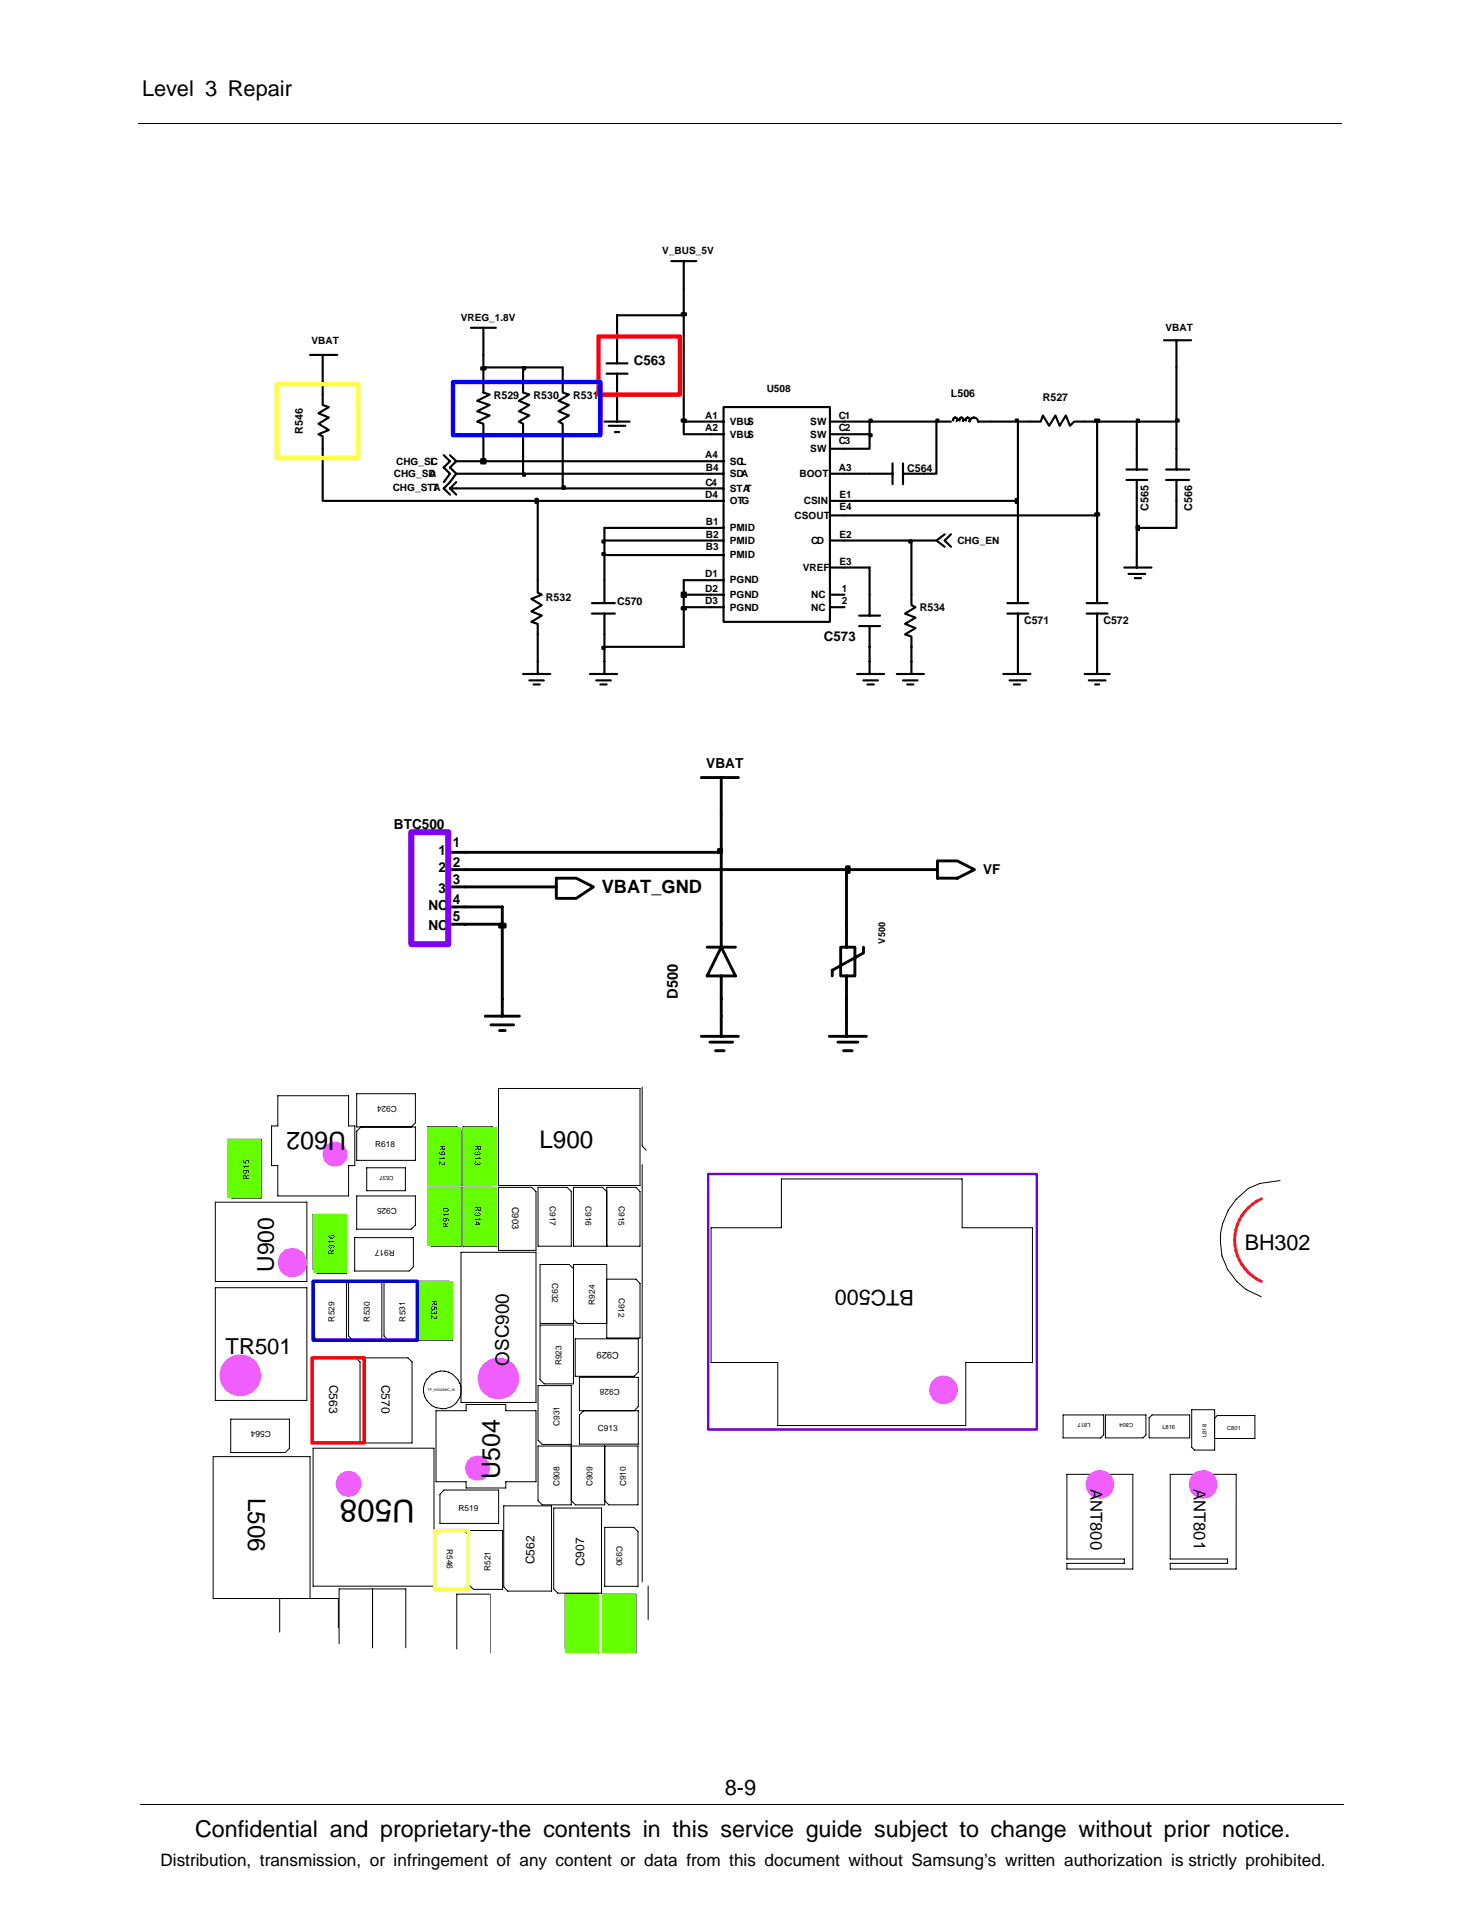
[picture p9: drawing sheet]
<svg xmlns="http://www.w3.org/2000/svg" width="216mm" height="279mm" viewBox="0 0 216 279" stroke-linecap="round" stroke-linejoin="round" font-family="sans-serif">
<path d="M20.2 18.1h175.3M20.4 263h175.3" fill="none" stroke="#000" stroke-width=".15"/>
<g fill="none" stroke="#000" stroke-width=".31">
<path d="M97.8 38.1h3.6M99.6 38.1v3.9M45.2 51.7h3.9M47 57.5v1.5l.9 .3-1.5 .9 1.5 .7-1.5 .9 1.5 .9-1.5 .6 .6 .3v1.8M47 51.7v4M68.6 47.8h3.6M70.4 55.7v1.5l.9 .3-1.8 .9 1.8 .6-1.8 .9 1.8 .7-1.8 .8 .9 .4v1.5M70.4 47.8v3.9M76.2 55.7v1.5l.9 .3-1.5 .9 1.5 .6-1.5 .9 1.5 .7-1.5 .8 .6 .4v1.5M82 55.7v1.5l.9 .3-1.5 .9 1.5 .6-1.5 .9 1.5 .7-1.5 .8 .6 .4v1.5M88.4 54.5h3M88.4 53h3"/>
<path d="M89.9 49.6v3.4M89.9 54.5v3M89.9 59.3v2.1M105.4 59.3h15.5v31.3h-15.5zM169.6 49.6h3.9M171.4 49.6v4M64.6 66.3l1 .9-1 .9 1 .9-1 1.3M65.6 66.3l.9 .9-.9 .9 .9 .9-.9 1.3-1 .9 1 .9M65.6 71.2h.9M65.6 71.2l.9 .9M66.5 70.3l-.9 .9M88.1 61.4h3.6"/>
<path d="M88.7 62.1h2.4M89.6 63h.6M103.6 61.4h1.8M103.6 63.3h1.8M103.6 73h1.8M103.6 67.2h1.8M103.6 78.8h1.8M103.6 69h1.8M103.6 71.2h1.8M103.6 76.9h1.8M120.9 75.1h2.1M120.9 61.4h2.1"/>
<path d="M120.9 63.3h2.1M120.9 73h2.1M120.9 78.8h2.1M120.9 69h2.1M120.9 65.4h2.1M126.7 69h3.3M130 67.5v3.1M131.6 69h3M131.6 67.5v3.1M136.4 61.4h2.1M137.6 77.9l-1.2 .9 1.2 .9M138.5 77.9l-.9 .9 .9 .9"/>
<path d="M138.9 61.3a.31 .31 0 0 1 .1-.4 .31 .31 0 0 1 .4 .1 .31 .31 0 0 1 0 .4M139.8 61.3a.31 .31 0 0 1 .1-.4 .31 .31 0 0 1 .4 .1 .31 .31 0 0 1 0 .4M140.7 61.3a.31 .31 0 0 1 .1-.4 .31 .31 0 0 1 .4 .1 .31 .31 0 0 1 0 .4M141.3 61.4a.6 .6 0 0 1 .6-.5 .6 .6 0 0 1 .6 .5h1.8M150.1 61.4h1.5l.3-.8 .9 1.5 1-1.5 .6 1.5 .9-1.5 .6 1.5 .6-.7h1.5M164.1 70h3M164.1 68.4h3M165.6 65.4v3M165.6 70v3M169.9 70h3.3M169.9 68.4h3.3M171.4 65.4v3"/>
<path d="M171.4 70v3M76.2 98.2h4M77.1 99.2h2.1M77.7 99.8h.9M78.3 84.6v1.8l.6 .3-1.5 .6 1.5 .9-1.5 .9 1.5 .6-1.5 .9 .9 .3v7.3M85.9 98.2h4M86.2 89.4h3.4M86.2 87.9h3.4M86.8 99.2h2.2M87.5 99.8h.9M88.1 84.6v3.3M88.1 89.4v3.1"/>
<path d="M88.1 94.3v3.9M103.6 86.7h1.8M103.6 88.5h1.8M103.6 80.9h1.8M103.6 84.6h1.8M120.9 86.7h2.1M120.9 88.5h2.1M120.9 82.7h2.1M124.9 98.2h3.9M125.2 91.2h3M125.2 89.7h3M125.8 99.2h2.1"/>
<path d="M126.4 99.8h.9M126.7 86.7v3M126.7 91.2v7M130.6 98.2h4M131.6 99.2h2.1M132.2 99.8h.9M132.8 86.7v1.5l.6 .3-1.6 .9 1.6 .6-1.6 .9 1.6 .6-1.6 1 1 .3v5.4M146.2 98.2h3.9M146.7 89.4h3.1M146.7 87.9h3.1M147.1 99.2h2.4M147.7 99.8h.9"/>
<path d="M148.3 84.6v3.3M148.3 89.4v8.8M158 98.2h3.7M158.3 89.4h3.1M158.3 87.9h3.1M158.6 99.2h2.5M159.5 99.8h.6M159.8 84.6v3.3M159.8 89.4v8.8M163.8 82.7h3.9M164.4 83.7h2.4M165.3 84.3h.9"/>
<path d="M165.6 80.9v1.8"/>
</g>
<path d="M87.8 94.3h.3v.3h-.3z" fill="#c2c2c2"/>
<path d="M87.8 94.3h.3v.3h-.3zM99.6 88.5v5.8h-11.5v-1.8" fill="none" stroke="#000" stroke-width=".31"/>
<path d="M99.3 88.5h.6v.3h-.6z" fill="#c2c2c2"/>
<path d="M99.3 88.5h.6v.3h-.6zM99.6 86.7v1.8h4" fill="none" stroke="#000" stroke-width=".31"/>
<path d="M99.3 86.4h.6v.6h-.6z" fill="#c2c2c2"/>
<path d="M78.3 73v11.6M132.8 78.8v7.9M148.3 73v11.6M159.8 75.1v9.5M88.1 80.9v3.7M99.3 86.4h.6v.6h-.6zM103.6 84.6h-4v2.1h4M123 82.7h3.7v4" fill="none" stroke="#000" stroke-width=".31"/>
<path d="M87.8 80.6h.3v.3h-.3z" fill="#c2c2c2"/>
<path d="M88.1 78.8v2.1h15.5M165.6 76.9v4M87.8 80.6h.3v.3h-.3z" fill="none" stroke="#000" stroke-width=".31"/>
<path d="M87.8 78.8h.3v.3h-.3z" fill="#c2c2c2"/>
<path d="M87.8 78.8h.3v.3h-.3zM88.1 76.9v1.9h15.5M123 78.8h9.8" fill="none" stroke="#000" stroke-width=".31"/>
<path d="M132.5 78.8h.3v.3h-.3z" fill="#c2c2c2"/>
<path d="M88.1 76.9h15.5M132.5 78.8h.3v.3h-.3zM132.8 78.8h3.6" fill="none" stroke="#000" stroke-width=".31"/>
<path d="M165.6 76.6h.3v.7h-.3z" fill="#c2c2c2"/>
<path d="M123 75.1h36.8M165.6 76.6h.3v.7h-.3zM165.6 73v3.9h5.8v-3.9" fill="none" stroke="#000" stroke-width=".31"/>
<path d="M159.5 74.8h.6v.3h-.6z" fill="#c2c2c2"/>
<path d="M47 65.4v7.6h31.3M159.5 74.8h.6v.3h-.6zM159.8 61.4v13.7" fill="none" stroke="#000" stroke-width=".31"/>
<path d="M78 72.7h.3v.6h-.3z" fill="#c2c2c2"/>
<path d="M78 72.7h.3v.6h-.3zM78.3 73h25.3M123 73h25.3" fill="none" stroke="#000" stroke-width=".31"/>
<path d="M148 72.7h.3v.6h-.3z" fill="#c2c2c2"/>
<path d="M66.5 71.2h15.5M148 72.7h.3v.6h-.3zM148.3 61.4v11.6" fill="none" stroke="#000" stroke-width=".31"/>
<path d="M82 70.9h.3v.3h-.3z" fill="#c2c2c2"/>
<path d="M66.5 69h9.7M82 70.9h.3v.3h-.3zM82 63.3v7.9h21.6" fill="none" stroke="#000" stroke-width=".31"/>
<path d="M76.2 69h.3v.3h-.3z" fill="#c2c2c2"/>
<path d="M66.5 67.2h3.9M76.2 69h.3v.3h-.3zM76.2 63.3v5.7h27.4M123 69h3.7M136.4 61.4v7.6h-1.8" fill="none" stroke="#000" stroke-width=".31"/>
<path d="M70.1 66.9h.6v.6h-.6z" fill="#c2c2c2"/>
<path d="M70.1 66.9h.6v.6h-.6zM70.4 63.3v3.9h33.2M99.6 61.4v1.9h4M123 63.3h3.7v2.1h-3.7M165.6 61.4v4M171.4 61.4v4" fill="none" stroke="#000" stroke-width=".31"/>
<path d="M126.7 63.3h.3v.3h-.3z" fill="#c2c2c2"/>
<path d="M126.7 63.3h.3v.3h-.3zM126.7 61.4v1.9" fill="none" stroke="#000" stroke-width=".31"/>
<path d="M99.3 61.2h.6v.2h-.6z" fill="#c2c2c2"/>
<path d="M99.6 46v15.4h4M99.3 61.2h.6v.2h-.6zM123 61.4h3.7" fill="none" stroke="#000" stroke-width=".31"/>
<path d="M126.7 61.2h.3v.2h-.3z" fill="#c2c2c2"/>
<path d="M126.7 61.2h.3v.2h-.3zM126.7 61.4h9.7" fill="none" stroke="#000" stroke-width=".31"/>
<path d="M136.4 61.2h.3v.2h-.3z" fill="#c2c2c2"/>
<path d="M136.4 61.2h.3v.2h-.3zM144.3 61.4h4" fill="none" stroke="#000" stroke-width=".31"/>
<path d="M148 61.2h.3v.2h-.3z" fill="#c2c2c2"/>
<path d="M148 61.2h.3v.2h-.3zM148.3 61.4h1.8M158 61.4h1.8" fill="none" stroke="#000" stroke-width=".31"/>
<path d="M159.5 61.2h.6v.2h-.6z" fill="#c2c2c2"/>
<path d="M159.5 61.2h.6v.2h-.6zM159.8 61.4h5.8" fill="none" stroke="#000" stroke-width=".31"/>
<path d="M165.6 61.2h.3v.2h-.3z" fill="#c2c2c2"/>
<path d="M165.6 61.2h.3v.2h-.3zM165.6 61.4h5.8" fill="none" stroke="#000" stroke-width=".31"/>
<path d="M171.4 61.2h.3v.2h-.3z" fill="#c2c2c2"/>
<path d="M47 55.7v1.8M70.4 53.6v2.1M76.2 53.6v2.1M82 53.6v2.1M89.9 57.5v1.8M171.4 53.6v7.8M171.4 61.2h.3v.2h-.3z" fill="none" stroke="#000" stroke-width=".31"/>
<path d="M70.1 53.6h.6v.2h-.6z" fill="#c2c2c2"/>
<path d="M70.1 53.6h.6v.2h-.6zM70.4 51.7v1.9h5.8" fill="none" stroke="#000" stroke-width=".31"/>
<path d="M76.2 53.6h.3v.2h-.3z" fill="#c2c2c2"/>
<path d="M76.2 53.6h.3v.2h-.3zM76.2 53.6h5.8M99.6 46h-9.7v3.6" fill="none" stroke="#000" stroke-width=".31"/>
<path d="M99.3 45.7h.6v.3h-.6z" fill="#c2c2c2"/>
<path d="M99.3 45.7h.6v.3h-.6zM99.6 42v4" fill="none" stroke="#000" stroke-width=".31"/>
<path d="M87.2 49h11.9v8.5h-11.9z" fill="none" stroke="#f00" stroke-width=".63"/>
<path d="M66 55.7h21.5v7.7h-21.5z" fill="none" stroke="#00f" stroke-width=".63"/>
<path d="M40.3 56h11.9v10.8h-11.9z" fill="none" stroke="#ff0" stroke-width=".63"/>
<g fill="none" stroke="#000" stroke-width=".42">
<path d="M102.2 113.3h5.4M105.1 113.3v5.5M59.9 121.3h5.4v16.3h-5.4zM65.3 124.2h2.5M65.3 134.7h7.9v13.4M65.3 126.7h2.5M65.3 129.3h2.5M65.3 132.2h2.5M81 128h2.9l2.5 1.3-2.5 1.6h-2.9zM103 138h4.1M105.1 134.7v3.3M105.1 138l2 4.2h-4.1z"/>
<path d="M122.5 138h2v4.2h-2zM123.3 134.7v3.3M125.8 138v.9l-4.6 2.5v.8M136.6 125.5h2.9l2.5 1.2-2.5 1.3h-2.9zM70.7 148.1h5M71.5 149.4h3.3M72.8 150.2h.8M102.2 151h5.4M103.4 151.9h3.3M104.2 153.1h1.3M105.1 142.2v8.8M120.8 151h5.4"/>
<path d="M122.1 151.9h2.9M122.9 153.1h1.2M123.3 142.2v8.8"/>
</g>
<path d="M72.8 134.7h.8v.4h-.8z" fill="#c2c2c2"/>
<path d="M67.8 132.2h5.4v2.5M67.8 126.7h55.5v8M67.8 129.3h13.2M72.8 134.7h.8v.4h-.8zM105.1 124.2v10.5" fill="none" stroke="#000" stroke-width=".42"/>
<path d="M123.3 126.3h.4v.9h-.4z" fill="#c2c2c2"/>
<path d="M67.8 124.2h37.3M123.3 126.3h.4v.9h-.4zM123.3 126.7h13.3" fill="none" stroke="#000" stroke-width=".42"/>
<path d="M104.7 123.8h.4v.4h-.4z" fill="#c2c2c2"/>
<path d="M105.1 118.8v5.4M104.7 123.8h.4v.4h-.4z" fill="none" stroke="#000" stroke-width=".42"/>
<path d="M59.9 121.3h5.4v16.3h-5.4z" fill="none" stroke="#8000ff" stroke-width=".88"/>
<g fill="none" stroke="#000" stroke-width=".15">
<path d="M40.5 159.7h10.3v4.4h.9v5.8h-.9v4.4h-10.3v-4.4h-.9v-5.8h.9zM72.6 158.6h20.6v14.2h-20.6zM93.6 158.5v8.5l.5 .6M31.4 175.2h13.3v11.6h-13.3zM33.2 166.1h4.8v8.5h-4.2l-.6-.6zM45.6 177h4.9v8.6h-4.3l-.6-.6zM52 174.3h8.5v4.3l-.6 .6h-7.9zM52.6 164.3l-.6 .6v4.2h8.5v-4.8h-8.5v-4.9h8.5v4.3l-.6 .6M53.4 170.2h5.7v3.3h-5.7zM62.3 173.1h4.9v8.5h-4.3l-.6-.6zM62.3 164.2h4.2l.7 .6v8h-4.9zM67.5 173.1h4.2l.6 .6v7.9h-4.8z"/>
<path d="M67.5 164.2h4.2l.6 .6v8h-4.8zM72.6 173.1h4.9l.6 .6v8.5h-5.5zM78.4 173.1h4.2l.6 .6v7.9h-4.8zM88.4 173.7l-.6-.6h-4.3v8.5h9.7v-7.9l-.6-.6h-4.2v8.5M93.6 169.7v60.9M31.4 187.7h13.3v16.4h-13.3zM45.5 197.9h6.3l.7 .6v11.8h-7zM45.6 186.7h4.9v8.6h-4.3l-.6-.6zM50.8 186.7h4.8v8.6h-4.2l-.6-.6zM51.7 180.4h8.5v4.2l-.6 .7h-7.9zM53.1 197.9h6.3l.6 .6v11.8h-6.9zM55.9 186.7h4.9v8.6h-4.3l-.6-.6z"/>
<path d="M61.1 186.7h4.2l.6 .6v8h-4.8zM67.2 182.5h10.9v21.9h-10.9zM78.7 193.1h4.8v8.6h-4.2l-.6-.6zM83.5 184.9l-.6-.6h-4.2v8.6h4.8v-8.6h4.9v10.7h4.8v-8l-.6-.6h-4.2M83.5 192.3l.6 .6h4.3M83.8 195.1h9.2v4.9l-.6 .6h-8.6zM33.6 206.8h8.6v4.3l-.6 .6h-8zM45.6 211.1h17.6v20.1h-17.6zM63.5 205.6h4.4v-.9h5.8v.9h4.4v10.4h-4.4v.9h-5.8v-.9h-4.4zM64.7 217.2h7.9v4.8h-8.5v-4.2zM67.2 202.1a2.76 2.76 0 0 0-4.3-1.8 2.76 2.76 0 0 0 0 4.6 2.76 2.76 0 0 0 4.3-1.9M73.4 219.5h6.9v12.4h-6.3l-.6-.6z"/>
<path d="M78.4 202h4.8v8.5h-4.2l-.6-.6zM80.7 219.8h6.9v12.4h-6.3l-.6-.6zM83.2 210.8v8.5h-4.2l-.6-.6v-7.9h14.5v8.5h-4.2l-.6-.6M85 205.6l-.6 .6v4.3h8.6v-4.9h-8.6v-4.9h8.6v4.3l-.6 .6M88.1 210.8v8.5h-4.3l-.6-.6M40.7 233v4.9M45.2 233v-20.7h-14.1v20.7h18.2v4.3M49.4 239.6v-8h9.7v8.6M54.3 231.6v8.6M63.4 223.1h4.2l.6 .6v7.9h-4.8zM68.4 223.1h4.8v8.5h-4.2l-.6-.5zM88.1 222.6h4.2l.6 .6v8h-4.8z"/>
<path d="M94.4 231.2v4.8M66.5 240.3v-8h4.9v8.6M82.3 240.3v-8h4.9v8.6M87.8 240.3v-8h4.8v8.6"/>
</g>
<circle cx="72.6" cy="200.9" r="3" fill="#f15eff"/>
<g fill="#64ff00">
<path d="M61.1 186.7h4.8v8.6h-4.8z"/>
<path d="M87.8 232.3h4.8v8.6h-4.8z"/>
<path d="M82.3 232.3h4.9v8.6h-4.9z"/>
<path d="M62.3 173.1h4.9v8.5h-4.9z"/>
<path d="M62.3 164.2h4.9v8.6h-4.9z"/>
<path d="M67.5 164.2h4.8v8.6h-4.8z"/>
<path d="M67.5 173.1h4.8v8.5h-4.8z"/>
<path d="M33.2 166.1h4.8v8.5h-4.8z"/>
<path d="M45.6 177h4.9v8.6h-4.9z"/>
</g>
<g fill="#f15eff">
<circle cx="35" cy="200.5" r="3"/>
<circle cx="69.6" cy="214" r="1.82"/>
<circle cx="50.8" cy="216.3" r="1.89"/>
<circle cx="48.8" cy="168.2" r="1.82"/>
<circle cx="42.6" cy="184" r="2.13"/>
</g>
<path d="M45.5 197.9h7.6v12.4h-7.6z" fill="none" stroke="#e50400" stroke-width=".5"/>
<path d="M45.6 186.7h15.2v8.6h-15.2z" fill="none" stroke="#0005c0" stroke-width=".5"/>
<path d="M63.4 223.1h4.8v8.5h-4.8z" fill="none" stroke="#edf824" stroke-width=".5"/>
<path d="M183.8 174.7a6.6 6.6 0 0 0-3.9 6 6.6 6.6 0 0 0 3.9 6.1" fill="none" stroke="#ff1e46" stroke-width=".42"/>
<path d="M103.6 178.9h10.2v-7.1h26.4v7.1h10.2v19.7h-9.7v9.2h-27.4v-9.2h-9.7zM186.5 172.1l-3 .4-1.6 .7a8.9 8.9 0 0 0-.4 14.8l2.2 1M154.9 206.2h5.9v2.9l-.4 .5h-5.5zM155.4 214.9h9.6v13.8h-9.6v-.8h8.4v-.7h-8.4zM161 206.2h5.9v2.9l-.4 .5h-5.5zM167.4 206.6l.4-.4h5.5v3.4h-5.9zM170.5 214.9h9.6v13.8h-9.6v-.8h8.3v-.7h-8.3zM173.6 205.5h3.4v5.8h-3l-.4-.4zM177.3 206.3h5.5v3.4h-5.9v-3z" fill="none" stroke="#000" stroke-width=".15"/>
<g fill="#f15eff">
<circle cx="160.2" cy="216.4" r="2.09"/>
<circle cx="175.3" cy="216.4" r="2.09"/>
<circle cx="137.5" cy="202.6" r="2.09"/>
</g>
<path d="M103.2 171.1h47.8v37.3h-47.8z" fill="none" stroke="#7100e0" stroke-width=".35"/>
<text font-size="4.6" x="60.4" y="218.6" transform="rotate(-180 60.4 218.6)">U508</text>
<g font-size="3.6">
<text x="50.4" y="165" transform="rotate(-180 50.4 165)">U602</text>
<text x="72.8" y="215.6" transform="rotate(-90 72.8 215.6)">U504</text>
</g>
<g font-size="3.5">
<text x="78.6" y="167.3">L900</text>
<text x="36.1" y="218.3" transform="rotate(90 36.1 218.3)">L506</text>
</g>
<text font-size="3.4" x="28.4" y="267.7">Confidential and proprietary-the contents in this service guide subject to change without prior notice.</text>
<text font-size="3.3" x="39.9" y="185.4" transform="rotate(-90 39.9 185.4)">U900</text>
<g font-size="3.2">
<text x="20.7" y="14">Level 3 Repair</text>
<text x="32.9" y="197.3">TR501</text>
<text x="105.6" y="261.6">8-9</text>
</g>
<g font-size="3.1">
<text x="181.3" y="182.1">BH302</text>
<text x="133.1" y="188.1" transform="rotate(-180 133.1 188.1)">BTC500</text>
</g>
<g font-size="2.7">
<text x="87.7" y="130.2">VBAT_GND</text>
<text x="74.2" y="199" transform="rotate(-90 74.2 199)">OSC900</text>
</g>
<text font-size="2.5" x="23.4" y="271.9">Distribution, transmission, or infringement of any content or data from this document without Samsung’s written authorization is strictly prohibited.</text>
<g font-size="2.4">
<text x="158.9" y="217" transform="rotate(90 158.9 217)">ANT800</text>
<text x="173.9" y="217" transform="rotate(90 173.9 217)">ANT801</text>
</g>
<text font-size="2.2" x="98.7" y="145.6" transform="rotate(-90 98.7 145.6)">D500</text>
<g font-size="2">
<text x="102.9" y="111.9">VBAT</text>
<text x="57.4" y="120.9">BTC500</text>
<text x="63.9" y="124.6">1</text>
<text x="66" y="123.4">1</text>
<text x="63.9" y="127.1">2</text>
<text x="63.9" y="130.1">3</text>
<text x="66" y="126.3">2</text>
<text x="66" y="128.8">3</text>
<text x="66" y="131.8">4</text>
<text x="143.2" y="127.4">VF</text>
<text x="62.4" y="132.6">NC</text>
<text x="62.4" y="135.6">NC</text>
<text x="66" y="134.3">5</text>
</g>
<g font-size="1.9">
<text x="92.3" y="53.3">C563</text>
<text x="120" y="93.4">C573</text>
</g>
<g font-size="1.7">
<text x="48" y="201.8" transform="rotate(90 48 201.8)">C563</text>
<text x="55.6" y="201.8" transform="rotate(90 55.6 201.8)">C570</text>
<text x="77.9" y="228" transform="rotate(-90 77.9 228)">C562</text>
<text x="85.1" y="228.3" transform="rotate(-90 85.1 228.3)">C907</text>
</g>
<g font-size="1.6">
<text x="71.9" y="58.1">R529</text>
<text x="77.7" y="58.1">R530</text>
<text x="83.5" y="58.1">R531</text>
<text x="138.5" y="57.8">L506</text>
<text x="151.9" y="58.4">R527</text>
<text x="44.1" y="63.3" transform="rotate(-90 44.1 63.3)">R546</text>
<text x="132.1" y="68.7">C564</text>
<text x="167.3" y="74.5" transform="rotate(-90 167.3 74.5)">C565</text>
<text x="173.7" y="74.5" transform="rotate(-90 173.7 74.5)">C566</text>
<text x="79.5" y="87.6">R532</text>
<text x="89.9" y="88.2">C570</text>
<text x="134" y="89.1">R534</text>
<text x="149.2" y="90.9">C571</text>
<text x="160.7" y="90.9">C572</text>
</g>
<g font-size="1.5">
<text x="96.5" y="37">V_BUS_5V</text>
<text x="67.1" y="46.8">VREG_1.8V</text>
<text x="45.4" y="50.1">VBAT</text>
<text x="169.8" y="48.3">VBAT</text>
<text x="111.7" y="57.1">U508</text>
<text x="102.7" y="61">A1</text>
<text x="102.7" y="62.9">A2</text>
<text x="106.3" y="62">VBUS</text>
<text x="106.3" y="63.8">VBUS</text>
<text x="118" y="62">SW</text>
<text x="118" y="63.8">SW</text>
<text x="118" y="65.9">SW</text>
<text x="122.2" y="61">C1</text>
<text x="122.2" y="62.9">C2</text>
<text x="122.2" y="64.7">C3</text>
<text x="57.2" y="71.5">CHG_STA</text>
<text x="57.4" y="69.5">CHG_SD</text>
<text x="57.7" y="67.7">CHG_SC</text>
<text x="62.5" y="69.5">A</text>
<text x="62.7" y="67.7">L</text>
<text x="63" y="71.5">T</text>
<text x="102.7" y="66.8">A4</text>
<text x="102.8" y="70.8">C4</text>
<text x="102.8" y="68.6">B4</text>
<text x="106.3" y="69.5">SDA</text>
<text x="106.3" y="71.7">STAT</text>
<text x="106.3" y="67.7">SCL</text>
<text x="116.5" y="69.5">BOOT</text>
<text x="122.2" y="68.6">A3</text>
<text x="102.7" y="72.6">D4</text>
<text x="102.8" y="76.5">B1</text>
<text x="106.3" y="73.5">OTG</text>
<text x="106.3" y="77.4">PMID</text>
<text x="115.8" y="75.6">CSOUT</text>
<text x="117.1" y="73.5">CSIN</text>
<text x="122.3" y="72.6">E1</text>
<text x="122.3" y="74.4">E4</text>
<text x="102.8" y="80.2">B3</text>
<text x="102.8" y="78.4">B2</text>
<text x="106.3" y="81.4">PMID</text>
<text x="106.3" y="79.3">PMID</text>
<text x="116.9" y="83.2">VREF</text>
<text x="118.2" y="79.3">CD</text>
<text x="122.3" y="78.4">E2</text>
<text x="122.3" y="82.3">E3</text>
<text x="139.5" y="79.3">CHG_EN</text>
<text x="102.7" y="88.1">D3</text>
<text x="102.7" y="84.1">D1</text>
<text x="102.7" y="86.3">D2</text>
<text x="106.3" y="89">PGND</text>
<text x="106.3" y="85">PGND</text>
<text x="106.3" y="87.2">PGND</text>
<text x="118.2" y="87.2">NC</text>
<text x="118.2" y="89">NC</text>
<text x="122.7" y="86.3">1</text>
<text x="122.7" y="88.1">2</text>
</g>
<g font-size="1.4">
<text x="128.9" y="137.5" transform="rotate(-90 128.9 137.5)">V500</text>
<text x="74.6" y="175.9" transform="rotate(90 74.6 175.9)">C903</text>
<text x="90.2" y="197.1" transform="rotate(-180 90.2 197.1)">C929</text>
</g>
<g font-size="1.2">
<text x="57.8" y="161.1" transform="rotate(-180 57.8 161.1)">C924</text>
<text x="54.7" y="167.2">R618</text>
<text x="64.1" y="166.9" transform="rotate(90 64.1 166.9)">R912</text>
<text x="69.2" y="166.9" transform="rotate(90 69.2 166.9)">R913</text>
<text x="36.3" y="171.9" transform="rotate(-90 36.3 171.9)">R915</text>
<text x="57.8" y="176.1" transform="rotate(-180 57.8 176.1)">C925</text>
<text x="65.4" y="178.9" transform="rotate(-90 65.4 178.9)">R910</text>
<text x="69.2" y="175.8" transform="rotate(90 69.2 175.8)">R914</text>
<text x="80.1" y="175.7" transform="rotate(90 80.1 175.7)">C917</text>
<text x="85.3" y="175.8" transform="rotate(90 85.3 175.8)">C916</text>
<text x="90.1" y="175.7" transform="rotate(90 90.1 175.7)">C915</text>
<text x="48.7" y="182.9" transform="rotate(-90 48.7 182.9)">R916</text>
<text x="57.5" y="182.1" transform="rotate(-180 57.5 182.1)">R917</text>
<text x="62.8" y="189.4" transform="rotate(90 62.8 189.4)">R532</text>
<text x="80.4" y="187" transform="rotate(90 80.4 187)">C932</text>
<text x="86.7" y="190.2" transform="rotate(-90 86.7 190.2)">R924</text>
<text x="90.1" y="189.1" transform="rotate(90 90.1 189.1)">C912</text>
<text x="48.7" y="192.6" transform="rotate(-90 48.7 192.6)">R529</text>
<text x="53.9" y="192.6" transform="rotate(-90 53.9 192.6)">R530</text>
<text x="59.1" y="192.6" transform="rotate(-90 59.1 192.6)">R531</text>
<text x="81.8" y="199" transform="rotate(-90 81.8 199)">R923</text>
<text x="90.3" y="202.5" transform="rotate(-180 90.3 202.5)">C928</text>
<text x="39.5" y="208.6" transform="rotate(-180 39.5 208.6)">C564</text>
<text x="81.5" y="207.8" transform="rotate(-90 81.5 207.8)">C931</text>
<text x="87.1" y="208.6">C913</text>
<text x="66.8" y="220.2">R519</text>
<text x="81.5" y="216.6" transform="rotate(-90 81.5 216.6)">C908</text>
<text x="86.3" y="216.6" transform="rotate(-90 86.3 216.6)">C909</text>
<text x="91.2" y="216.6" transform="rotate(-90 91.2 216.6)">C910</text>
<text x="65.1" y="225.8" transform="rotate(90 65.1 225.8)">R546</text>
<text x="89.8" y="225.3" transform="rotate(90 89.8 225.3)">C930</text>
<text x="71.5" y="228.9" transform="rotate(-90 71.5 228.9)">R521</text>
</g>
<g font-size=".8">
<text x="57.3" y="171.4" transform="rotate(-180 57.3 171.4)">C637</text>
<text x="158.9" y="207.4" transform="rotate(-180 158.9 207.4)">L817</text>
<text x="165.1" y="207.4" transform="rotate(-180 165.1 207.4)">C804</text>
<text x="169.3" y="208.3">L816</text>
<text x="175.8" y="209.4" transform="rotate(-90 175.8 209.4)">L818</text>
<text x="178.8" y="208.4">C801</text>
</g>
<text font-size=".5" x="62.3" y="202.8">TP_HEADMIC_IN</text>
</svg>
